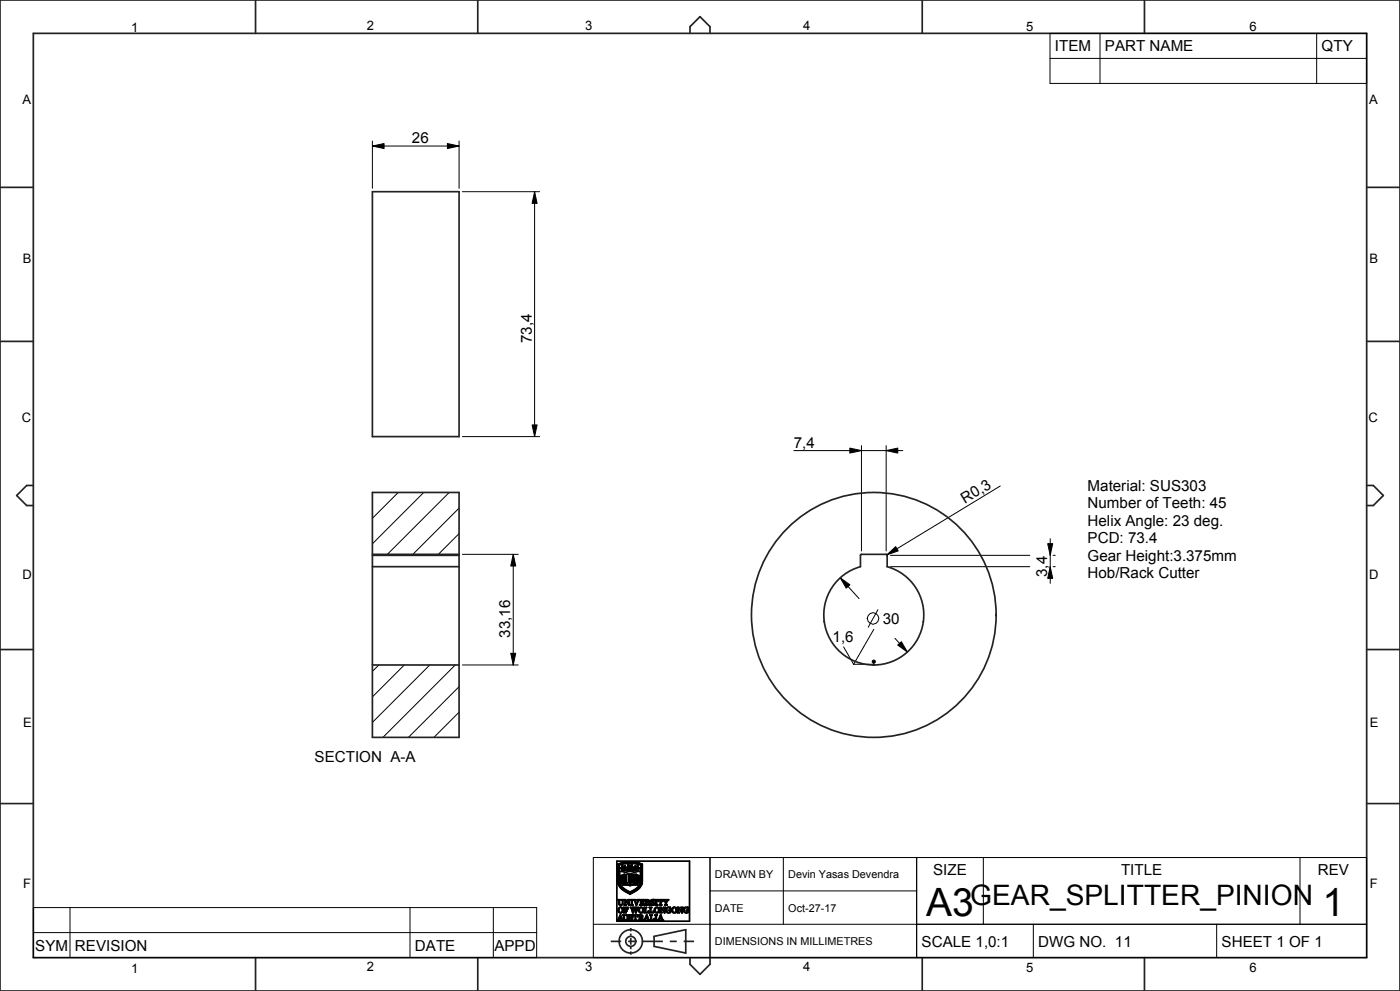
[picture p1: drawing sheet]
<svg xmlns="http://www.w3.org/2000/svg" width="420mm" height="297mm" viewBox="0 0 420 297" stroke-linecap="round" stroke-linejoin="round" font-family="sans-serif">
<g fill="none" stroke="#000" stroke-width=".3">
<path d="M315 10h95v15h-95zM315 17.5h95M330 10v15M395 10v15M111.7 43.8l3.5-.8v1.5zM111.7 42.3v14.2M111.7 43.8h26M134.2 43l3.5 .8-3.5 .7zM137.7 42.3v14.2M138.7 57.5h23.2M160.4 57.5l.7 3.5h-1.5zM160.4 57.5v73.4"/>
<path d="M138.7 130.9h23.2M159.6 127.4h1.5l-.7 3.5zM238.1 135h32.7M254.9 134.3l3.5 .7-3.5 .8zM258.4 133.5v31.6M265.8 135l3.5-.7v1.5zM265.8 133.5v31.6M111.8 147.6l-.1 .1M119.5 147.6l-7.8 7.7M127.1 147.6l-15.4 15.4M134.8 147.6l-18.6 18.5M137.7 152.3l-13.8 13.8"/>
<path d="M137.7 159.9l-6.2 6.2M300.1 145.6l-34 20.7M138.7 166.1h16.8M154 166.1l.7 3.5h-1.5zM154 166.1v33.2M252.1 173.2l2.9 2.1-1.1 1zM252.1 173.2l5.6 6.2M266.1 166.3l2.6-2.5 .8 1.3zM267.1 169.8h41.8M267.1 166.4h41.8M314.3 162.9h1.5l-.7 3.5zM315.1 169.8l.7 3.5h-1.5z"/>
<path d="M315.1 161.4v13.4M315.9 169.8h.7M315.9 166.4h.7M113.6 199.3l-1.9 1.9M121.3 199.3l-9.6 9.6M128.9 199.3l-17.2 17.2M136.6 199.3l-21.7 21.7M138.7 199.3h16.8M153.2 195.8h1.5l-.7 3.5zM253.1 193.9l3 5.2M261.7 198.1l.3-.3 .5 .1 .1 .4-.1 .4-.5 .1-.3-.3zM262.1 188.6l-6 10.5"/>
<path d="M262.1 198.8v.3h-6M263.4 182.7l-2.9 5.3M268.5 191.3l3.7 4.1M269.3 193.3l1.1-1 1.8 3.1zM137.7 205.8l-15.2 15.2M137.7 213.4l-7.5 7.6M178 257h232v30h-232zM213 257v30M235 257v20M275 257v30M295 257v20M390 257v20"/>
<path d="M10 272h151v15h-151zM10 279.5h151M21 272v15M123 272v15M148 272v15M178 277h232M213 267h62M310 277v10M365 277v10"/>
<circle cx="261.9" cy="185.4" r="1.72"/>
</g>
<g fill="none" stroke="#000" stroke-width=".51">
<path d="M185.1 258.1h21.8v18h-21.8zM185.3 259l1.5-.5 1.8-.2 2.2 .2 1.9 .5-.1 5.6-.3 1-.9 .9-2.4 1.4-1.8-.9-1.1-1-.7-1.6zM185.4 259.1l1.7-.5 2.1-.2 2 .2 1.4 .5v5.4l-.4 1.1-.9 .9-2.3 1.3-1.8-1-1.1-.9-.6-1.6zM185.6 259.2l1.5-.5 1.7-.1 2 .1 1.7 .5-.2 5.8-.8 1.2-1.9 1.2a1.1 1.1 0 0 1-1.6-.2l-1.6-1.1-.7-1.2zM185.8 259.3l1.4-.4 1.8-.1 1.8 .1 1.5 .4-.2 5.7-.9 1.2-2.1 1.3-2.2-1.3-1-1.2zM186.6 259.5l.4 .4 .5-.4-.2 .7 .3 .6-.5-.2-.6 .3 .2-.5-.5-.2 .5-.2zM186.7 259.6l.1 .4zM187.3 259.7l.1-.1-.2 .3zM188.4 259.2l.5 .1 .1 .4 .2-.4 .4-.1-.1 .6 .6 .2-.3 .3h-.5l-.3 .7-.3-.7-.7-.3 .6-.2zM188.6 259.4l.3 .3zM189.2 259.4h.3l-.3 .3zM189.5 259.9l.5 .1z"/>
<path d="M190.6 259.6l.3 .3zM191 259.9l-.5-.4v.4l.2 .3-.3 .6 .6-.2 .2 .3h.4l-.3-.5M191 259.9h.1M191 259.9l.4-.4v.6l.5 .1-.6 .2M191.4 259.6l-.2 .4zM185.4 269.6h.7l-.2 .2v1.1l.4 .3 .4-.3v-1l-.2-.3h.6l-.2 .2-.2 1.3-.5 .2-.5-.2-.1-1.3zM185.8 273.2h.1M185.9 272.1l.4-.1 .3 .3 .1 .8-.3 .4-.6-.3zM185.9 261.2l1.8 .2 1.4-.2 1.2 .2 1.8-.2v3.2l-.5 1.1-.9 .9-1.7 .9-1.9-1.1-.7-.7-.4-.9zM186.1 274.5v.1a.3 .3 0 0 1 .2 .3 .3 .3 0 0 1-.4 .3zM186.1 274.2l.9 1.6h-.8l.3-.1-.2-.5h-.5l-.2 .5 .2 .1h-.5zM186.3 260.2h.1"/>
<path d="M186.3 260.2l.3-.1zM186.3 264.5h.2zM186.3 262.6l.2 .1zM186.3 263.3l.4 .3-.2 .3-.3-.3zM186.3 262.4l.4 .2-.3 .4-.2-.3zM186.3 264.2l.4 .2-.3 .4-.2-.3zM186.7 260.6l.1-.1-.2 .3zM186.8 262.2h.2l-.1 2.9 2.1 .2 2.2-.2v-2.6l-.1 2.5-.1-2.8h.3v2.1a.68 .68 0 0 1-.1 .9 .68 .68 0 0 1-.9 0l-1.3 .2-2.2-.2zM186.8 274.2h.7l-.2 .2v1l.5 .4 .4-.4v-.9l-.3-.3h.6l-.2 .2-.2 1.3-.5 .2-.4-.2-.1-1.3zM186.9 260.5l.4-.3-.1 .2zM187.1 260.6h.1M187.1 271.9h1.3v.5l-.4-.4a.34 .34 0 0 0-.5 .3 .34 .34 0 0 0 .4 .4l.2-.3v.7l-.5-.3v.6l.2 .2h-.7l.2-.3v-1.2z"/>
<path d="M187.2 262.1l-.1 2.7zM187.3 269.6h.4l.9 1.3v-1l-.2-.3h.6l-.3 .3v1.4l-1.1-1.4v1.1l.3 .3h-.6l.2-.3v-1.1zM187.3 262l1.6 .1v.1l-.3-.1 .3 .2v.2l-.3-.1 .3 .2v.2l-.3-.1 .3 .3h-.3l.3 .3-.3-.1 .3 .2v.2l-.3-.1 .3 .2-.3 .1 .3 .3h-.3l.3 .1v.2l-.3-.1 .3 .4h-1.6zM187.4 264.1l.3 .1M187.4 264.1l.1 .1M187.4 262.8h.5zM187.4 264.4h.5zM187.4 263.9h.5zM187.4 262.5h.5zM187.4 263.6h.5zM187.4 263.1h.5zM187.4 262.2h.5z"/>
<path d="M187.5 264.2h.1M187.5 263.4h.3M187.5 260.2l.9 .8-.7-.3zM187.7 264.2h-.2M187.7 264.2h.2h-.4M187.8 263.3l-.3 .1M187.8 263.3h.1M187.8 263.3v.1M188.1 260l.4-.1zM188.7 263.5h.1M188.8 260.2l.5 .1-.4 .1zM188.8 274.3l.9-.1v.4l-.4-.3-.4 .2 .8 .7-.3 .6-.8 .1v-.5l.5 .4 .5-.3-.9-.6z"/>
<path d="M189.1 262.1l1.7-.1v2.6l-1.7 .1zM189.2 269.6h.7l-.2 .2v1.2l.2 .3h-.7l.2-.3v-1.2zM189.4 263l.9 .1zM189.4 262.2l.9 .1zM189.4 263.5l.9 .2zM189.4 262.7l.9 .1zM189.4 262.7h.1M189.4 263.8l.9 .1zM189.4 264l.9 .2zM189.4 263.8h.1M189.4 263.2l.8 .2M189.4 263.2v.1"/>
<path d="M189.4 262.4l.9 .2zM189.4 263.3l.9 .1M189.4 264.3l.9 .2zM190 274.2h1.3v.5l-.5-.4v1.4l.2 .1h-.8l.3-.1v-1.4l-.6 .4zM190.1 269.6h.7l-.2 .2 .4 1.2 .4-1.1-.2-.3h.6l-.8 1.7zM190.2 262.6h.1M190.2 264.4h.1M190.2 263.4h.1M190.3 272.5l-.5 1.1-.7-1.7h.7l-.2 .2 .3 1.1 .4-.9-.3-.4h.7l-.2 .2 .3 1.1 .1-.4M190.3 272.5h.1M190.3 272.5l.5 1.1 .7-1.7h-.6l.2 .2-.1 .6M190.4 260.2h.1l-.1 .4-.7 .4z"/>
<path d="M190.8 260.2l.3 .3zM190.8 260.2h.1M190.9 271.3h.1M190.9 262.1l.1 2.7zM190.9 260.1l.3 .3zM190.9 272.8h.1M191.1 265h.1M191.2 260.5l.3 .3zM191.3 260.4h.1M191.4 263.5l.4-.1a.25 .25 0 0 1 .1 .3 .25 .25 0 0 1-.3 .1l.1-.2zM191.4 264.4l.4-.1v.5h-.2l.1-.2zM191.4 262.6l.4-.2v.6h-.2l.1-.3z"/>
<path d="M191.4 260.1l.4 .1zM191.5 274.2l1.3 .2v.4l-.4 .2 .3 .2 .4 .7-.4-.1-.2-.6-.3-.1h-.2v.6l.3 .1h-.8l.3-.1v-1.3zM191.8 262.4h.1M191.9 269.6h1.3v.5l-.5-.4a.32 .32 0 0 0-.3 .3 .32 .32 0 0 0 .2 .4l.3-.3v.6l-.2-.2h-.3a.44 .44 0 0 0 .1 .5 .44 .44 0 0 0 .5 .1l.3-.3v.5h-1.4l.3-.5-.1-1zM192 272.1l.5-.1 .3 .3v.8l-.3 .4-.6-.4zM192 274.3l.5 .1v.5l-.5 .1zM193.3 271.9h.7l-.3 .2v1.4l.6-.1 .3-.4v.6h-1.4l.3-.2v-1.3zM193.7 271.1l-.2 .2h.7l-.2-.2M193.7 271.1v-1.3l-.2-.2 1 .1 .3 .4-.4 .3 .3 .2 .3 .7-.4-.1-.3-.7h-.4v.6M193.7 271.1h.1M193.9 269.7l.6 .1-.1 .5-.5 .1zM193.9 271.1h.1"/>
<path d="M194 274.5v.3a.24 .24 0 0 1 .1 .4 .24 .24 0 0 1-.4-.1zM194 274.2l.9 1.6h-.8l.2-.1-.1-.5h-.5l-.2 .5 .2 .1h-.5zM194.8 271.9h.7l-.2 .2v1.4l.5-.1 .3-.4a.5 .5 0 0 1-.2 .6 .5 .5 0 0 1-.6 0h-.5l.2-.4v-1.1zM194.9 274.2h.8l-.2 .2v1.4l.5-.1 .2-.4 .1 .5h-1.3l.2-.1v-1.3zM195.3 269.8l.9-.2v.5l-.4-.4-.4 .2 .8 .7-.2 .6-.8 .1v-.5l.5 .4 .4-.3-.9-.6zM196.4 274.2h.8l-.3 .2v1.3l.3 .1h-.8l.3-.1v-1.3zM196.5 269.6h.7l-.2 .2v1.2l.2 .3h-.7l.3-.2v-1.2zM196.8 272.1l.4-.1 .3 .3v.7l-.2 .5h-.4l-.3-.3zM197.5 269.6h.8a.4 .4 0 0 1 .5 .1 .4 .4 0 0 1 .1 .4l-.6-.4v1.4l.2 .2h-.7l.2-.2v-1.4l-.5 .4zM198 271.9a1.64 1.64 0 0 1 1.2 1.2l.1 .1v-1l-.3-.3h.7l-.3 .3v1.4l-1.1-1.4v1.1l.3 .3h-.6l.2-.5v-1zM198.1 274.5l.3 .7h-.5zM198.2 274.2l.8 1.6h-.7l.2-.1-.1-.5h-.5l-.2 .5 .2 .1h-.5z"/>
<path d="M199 269.6h.7l-.2 .2 .1 .3a.27 .27 0 0 0 .4 .2 .27 .27 0 0 0 .2-.4l-.2-.3h.6l-.7 1v.5l.3 .2h-.8l.3-.2v-.5zM200 272.1l1.1-.2v.5l-.4-.4-.4 .1-.3 .7 .2 .5 .4 .2 .3-.1v-.5l-.2-.1h.6l-.2 .7-.6 .1-.6-.3-.2-.6zM202 272.1l.4-.1 .3 .3 .1 .8-.4 .4-.6-.3zM203.2 271.9a1.51 1.51 0 0 1 1.3 1.2l.1-.9-.3-.3h.6l-.2 .3v1.4l-1.2-1.4 .1 1.1 .2 .3h-.6l.2-.7v-.8zM205.3 272.1l1.1-.2v.5l-.7-.4-.4 .8 .2 .5 .4 .2 .3-.1v-.5l-.3-.1h.7l-.2 .7-.6 .1-.6-.3-.2-.6z"/>
<circle cx="189" cy="260" r=".16"/>
<circle cx="186.2" cy="272.8" r=".83"/>
<circle cx="186.4" cy="263.6" r=".1"/>
<circle cx="187" cy="260.2" r=".17"/>
<circle cx="192.3" cy="272.8" r=".82"/>
<circle cx="197" cy="272.7" r=".82"/>
<circle cx="202.3" cy="272.7" r=".82"/>
</g>
<g fill="#000">
<path d="M111.7 43.8l3.5-.8v1.5zM134.2 43l3.5 .8-3.5 .7zM160.4 57.5l.7 3.5h-1.5zM159.6 127.4h1.5l-.7 3.5zM254.9 134.3l3.5 .7-3.5 .8zM265.8 135l3.5-.7v1.5zM154 166.1l.7 3.5h-1.5zM252.1 173.2l2.9 2.1-1.1 1zM266.1 166.3l2.6-2.5 .8 1.3zM314.3 162.9h1.5l-.7 3.5zM315.1 169.8l.7 3.5h-1.5zM153.2 195.8h1.5l-.7 3.5z"/>
<path d="M261.7 198.1l.3-.3 .5 .1 .1 .4-.1 .4-.5 .1-.3-.3zM269.3 193.3l1.1-1 1.8 3.1z"/>
</g>
<g fill="none" stroke="#222226" stroke-width=".51">
<path d="M0 0h420v297h-420zM10 10h400v277h-400zM76.7 0v10M143.3 0v10M207 10v-2l3-3 3 3v2M276.7 0v10M343.3 0v10M0 56.2h10M410 56.2h10M0 102.3h10M410 102.3h10M10 145.5h-2l-3 3 3 3h2"/>
<path d="M111.7 147.6h26v73.4h-26zM410 145.5h2l3 3-3 3h-2M111.7 166.4h26M111.7 166.1h26M258.1 169.8v-3.4l.3-.3 7.6 .1 .1 3.6M0 194.7h10M111.7 199.3h26M410 194.7h10M0 240.8h10M410 240.8h10M189.2 278.1v1M189.2 279.8v.7"/>
<path d="M76.7 287v10M143.3 287v10M183.2 282.1h3.2M188.4 282.1h2.1M189.2 281.1v2M189.2 283.8v.7M189.2 285.1v1M192.6 282.1h6.3M196.2 280.6l9.5-2v7l-9.5-2zM200.9 282.1h2.1M205.1 282.1h3.1M207 287v2l3 3 3-3v-2"/>
<path d="M276.7 287v10M343.3 287v10"/>
<circle cx="189.2" cy="282.1" r="3.5"/>
<circle cx="189.2" cy="282.1" r="1.5"/>
</g>
<!-- layer: 02___PRT_ALL_AXES -->
<g fill="none" stroke="#222226" stroke-width=".51">
<path d="M111.7 57.5h26v73.4h-26zM111.7 169.8h26M258.1 169.8a15 15 0 0 0-8.2 23.1 15 15 0 0 0 24.5 0 15 15 0 0 0-8.3-23.1"/>
<circle cx="262.1" cy="184.3" r="36.7"/>
</g>
<g font-size="11.7">
<text x="277.8" y="274.5">A3</text>
<text x="396.7" y="274.4">1</text>
</g>
<text font-size="8.5" x="291.1" y="271.3">GEAR_SPLITTER_PINION</text>
<g font-size="4.6">
<text x="316.5" y="15.3">ITEM</text>
<text x="331.5" y="15.3">PART NAME</text>
<text x="396.5" y="15.3">QTY</text>
<text x="123.6" y="42.9">26</text>
<text x="159.5" y="102.9" transform="rotate(-90 159.5 102.9)">73,4</text>
<text x="238.1" y="134.2">7,4</text>
<text x="326.3" y="147">Material: SUS303</text>
<text x="326.3" y="152.3">Number of Teeth: 45</text>
<text x="326.3" y="157.5">Helix Angle: 23 deg.</text>
<text x="326.3" y="162.8">PCD: 73.4</text>
<text x="314.2" y="172.9" transform="rotate(-90 314.2 172.9)">3,4</text>
<text x="326.3" y="168">Gear Height:3.375mm</text>
<text x="326.3" y="173.3">Hob/Rack Cutter</text>
<text x="153.1" y="191.1" transform="rotate(-90 153.1 191.1)">33,16</text>
<text x="264.8" y="187.1">30</text>
<text x="249.8" y="192.5">1,6</text>
<text x="94.4" y="228.3">SECTION A-A</text>
<text x="279.9" y="262.3">SIZE</text>
<text x="336.3" y="262.3">TITLE</text>
<text x="395.3" y="262.3">REV</text>
<text x="10.6" y="285">SYM</text>
<text x="22.5" y="285">REVISION</text>
<text x="124.5" y="285">DATE</text>
<text x="148.3" y="285">APPD</text>
<text x="276.5" y="283.8">SCALE 1,0:1</text>
<text x="311.5" y="283.8">DWG NO. 11</text>
<text x="366.5" y="283.8">SHEET 1 OF 1</text>
</g>
<text font-size="4.5" x="289.5" y="151.1" transform="rotate(-31 289.5 151.1)">R0,3</text>
<g font-size="3.9">
<text x="39.4" y="9.7">1</text>
<text x="110.1" y="9.1">2</text>
<text x="175.6" y="9.1">3</text>
<text x="240.9" y="9">4</text>
<text x="307.8" y="9.3">5</text>
<text x="374.8" y="9.3">6</text>
<text x="6.8" y="31.1">A</text>
<text x="410.8" y="31.1">A</text>
<text x="6.8" y="78.9">B</text>
<text x="410.8" y="78.9">B</text>
<text x="6.6" y="126.5">C</text>
<text x="410.6" y="126.5">C</text>
<text x="6.8" y="173.5">D</text>
<text x="410.8" y="173.5">D</text>
<text x="6.9" y="217.9">E</text>
<text x="410.9" y="217.9">E</text>
<text x="7" y="266.3">F</text>
<text x="411" y="266.3">F</text>
<text x="39.4" y="291.7">1</text>
<text x="110.1" y="291.1">2</text>
<text x="175.6" y="291.1">3</text>
<text x="240.9" y="291">4</text>
<text x="307.8" y="291.3">5</text>
<text x="374.8" y="291.3">6</text>
</g>
<g font-size="3.3">
<text x="214.5" y="263.3">DRAWN BY</text>
<text x="236.5" y="263.3">Devin Yasas Devendra</text>
<text x="214.5" y="273.3">DATE</text>
<text x="236.5" y="273.3">Oct-27-17</text>
<text x="214.5" y="283.3">DIMENSIONS IN MILLIMETRES</text>
</g>
</svg>
